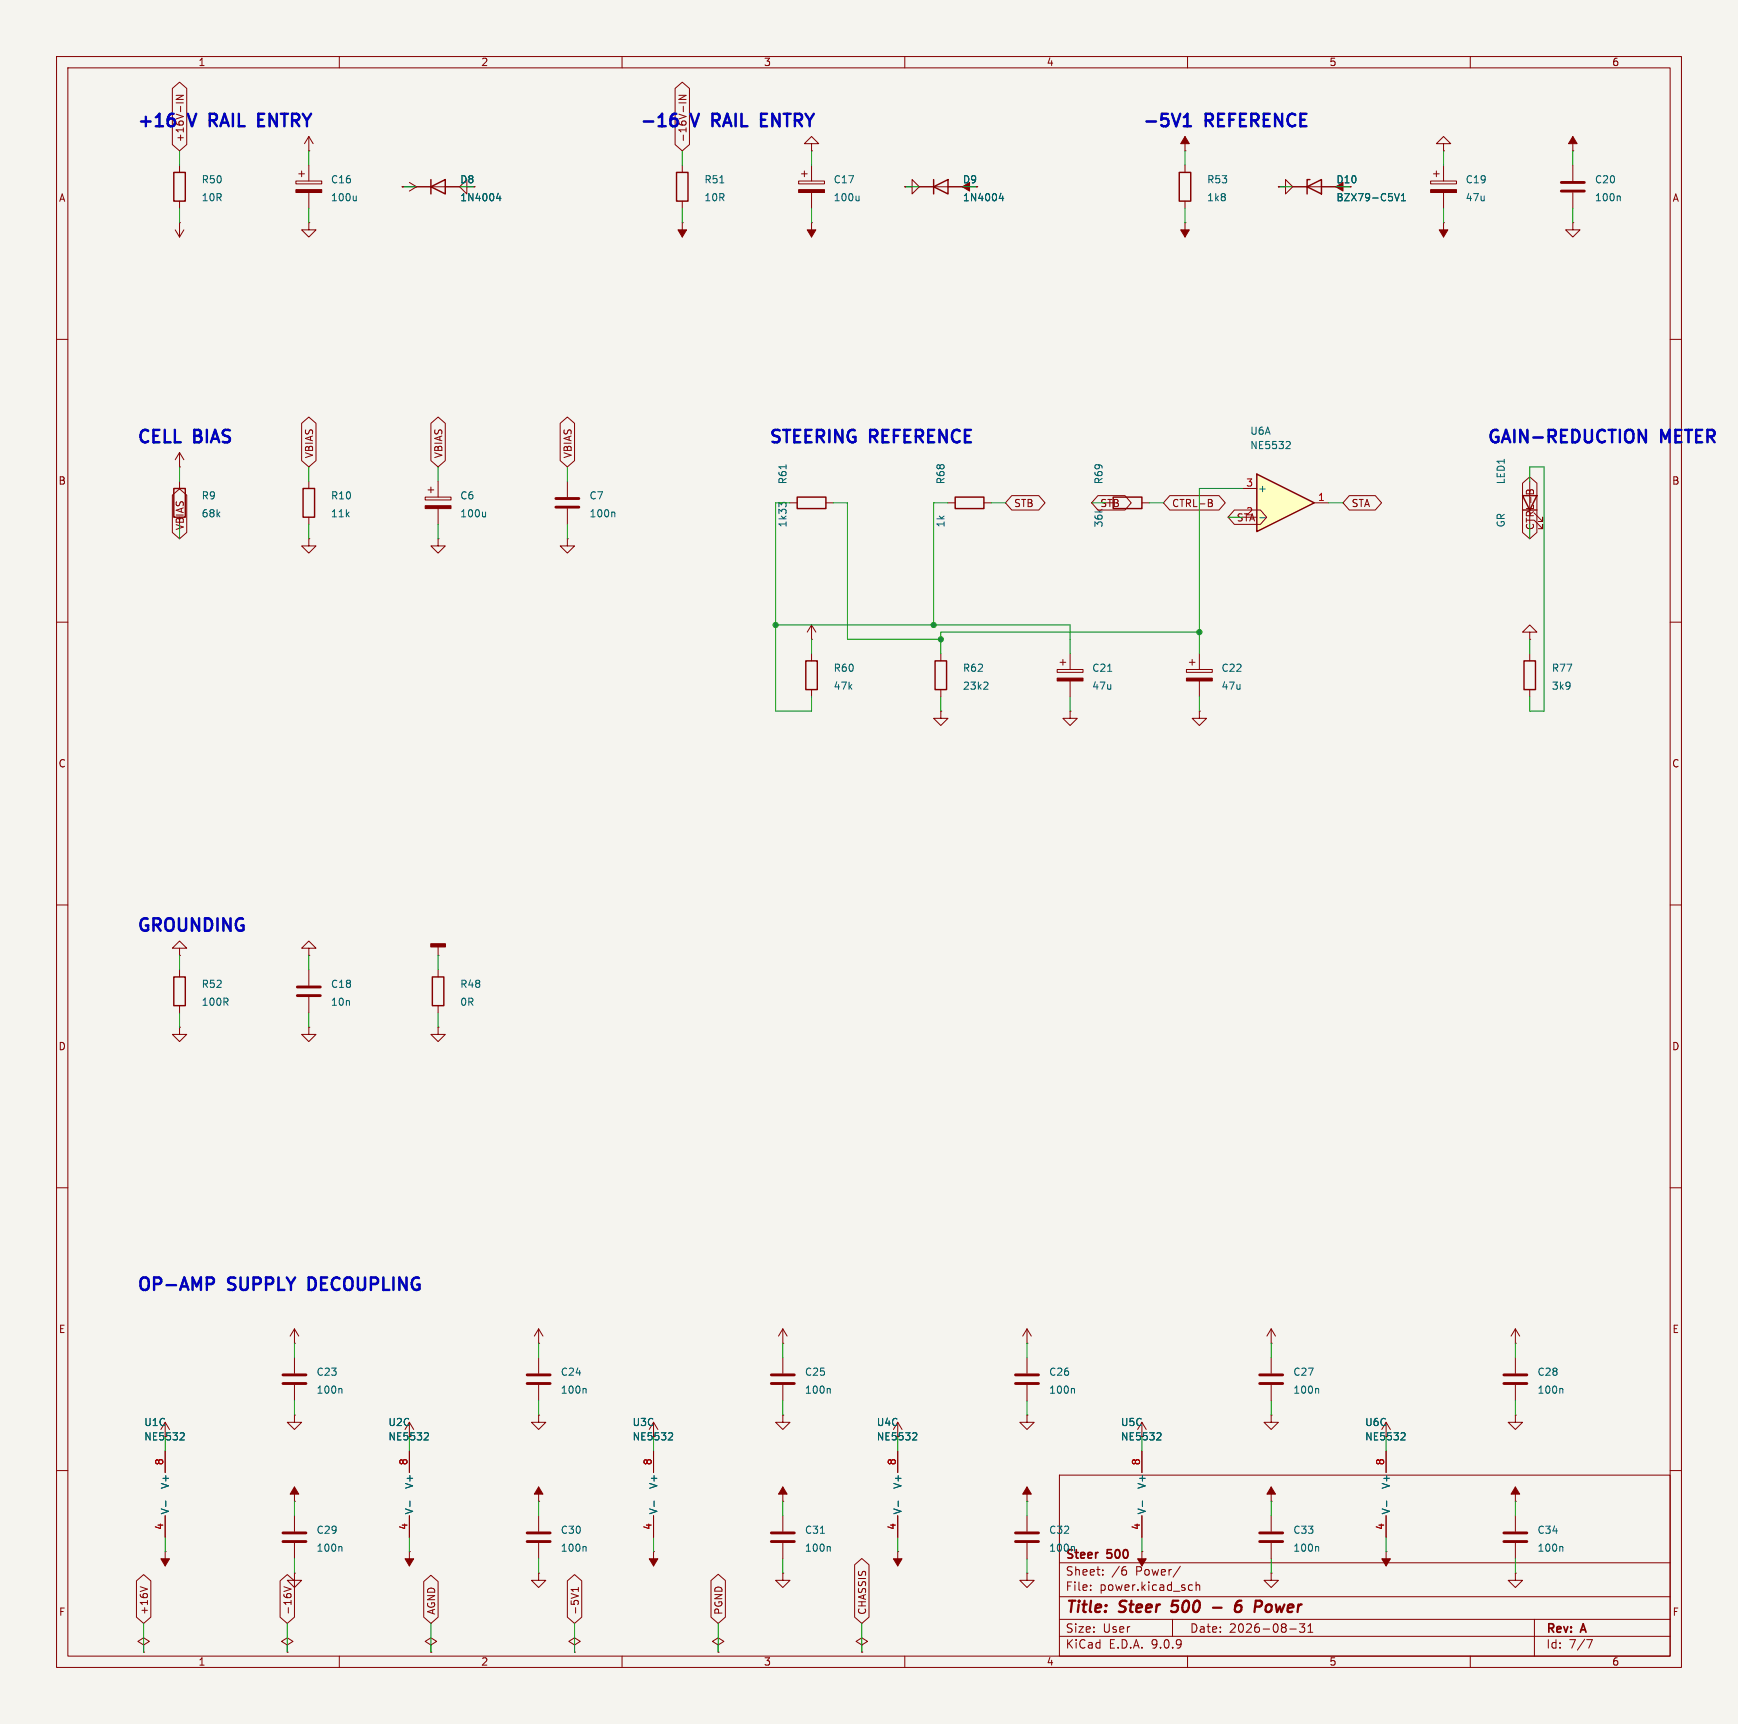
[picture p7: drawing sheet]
<svg xmlns="http://www.w3.org/2000/svg" width="307mm" height="305mm" viewBox="0 0 307 305" stroke-linecap="round" stroke-linejoin="round" font-family="sans-serif">
<path d="M0 0h307.3v304.8h-307.3z" fill="#f5f4ef" stroke="#f5f4ef" stroke-width=".18"/>
<g fill="none" stroke="#840000" stroke-width=".18">
<path d="M10 10h287.3v284.8h-287.3zM12 12h283.3v280.8h-283.3zM60 10v2M110 10v2M160 10v2M210 10v2M260 10v2M143.5 25.4h1.3l-1.3-1.3-1.3 1.3h1.3v1.3M143.5 26.7h.1M143.5 39.4h.1M143.5 39.4v2.5M160 33h1.3v-1.2l1.3 1.2-1.3 1.3v-1.3"/>
<path d="M160 33h.1M162.6 33h7.6M209.5 26.7h.1M209.5 39.4h.1M209.5 24.1v2.6M209.5 29.2v1.3M209.5 35.6v1.2M209.5 39.4v2.5M226.1 33h1.2v-1.2l1.3 1.2-1.3 1.3v-1.3M226.1 33h.1M228.6 33h7.6M253 32h4.6v.5h-4.6z"/>
<path d="M253.5 30.7h1M254 30.2v1M255.3 25.4h1.2l-1.2-1.3-1.3 1.3h1.3v1.3M255.3 26.7h.1M255.3 39.4h.1M255.3 29.2v2.8M255.3 34v2.8M255.3 39.4v2.5M278.1 39.4v1.2h1.3l-1.3 1.3-1.2-1.3h1.2M278.1 39.4h.1M278.1 26.7h.1M278.1 24.1v2.6"/>
<path d="M278.1 29.2v2.8M278.1 34v2.8M10 60h2M295.3 60h2M139.7 88.9h1.3M146 88.9h1.3M201.9 88.9h1.3M270.5 85.1v2.5M271.3 91.9l1.5 1.6v-.8v.8h-.8M271.3 90.7l1.5 1.5v-.8v.8h-.8M10 110h2M143.5 115.6v1.2"/>
<path d="M166.4 115.6v1.2M186.9 118.4h4.6v.5h-4.6zM187.5 117.1h1M188 116.6v1M189.2 115.6v2.8M209.8 118.4h4.6v.5h-4.6zM210.3 117.1h1M210.8 116.6v1M212.1 115.6v2.8M270.5 111.8h1.3l-1.3-1.3-1.3 1.3h1.3v1.2M270.5 113h.1M270.5 115.6v1.2"/>
<path d="M295.3 110h2M143.5 121.9v1.3M166.4 125.7v1.3h1.2l-1.2 1.3-1.3-1.3h1.3M166.4 125.7h.1M166.4 121.9v1.3M189.2 125.7v1.3h1.3l-1.3 1.3-1.2-1.3h1.2M189.2 125.7h.1M189.2 120.4v2.8M212.1 125.7v1.3h1.3l-1.3 1.3-1.3-1.3h1.3M212.1 125.7h.1M212.1 120.4v2.8M270.5 121.9v1.3"/>
<path d="M10 160h2M295.3 160h2M31.7 167.6h1.3l-1.3-1.2-1.2 1.2h1.2v1.3M31.7 168.9h.1M10 210h2M295.3 210h2M138.4 237.5h.1M138.4 235v2.5M138.4 235l-.7 1.2M138.4 235l.8 1.2M224.8 237.5h.1M224.8 235l-.8 1.2"/>
<path d="M224.8 235l.8 1.2M224.8 235v2.5M268 237.5h.1M268 235l-.8 1.2M268 235l.7 1.2M268 235v2.5M73.2 252.7l-.8-1.2v2.5M138.4 250.2v1.3h1.3l-1.3 1.2-1.2-1.2h1.2M138.4 250.2h.1M138.4 240v2.8M138.4 244.9v2.8M158.7 256.5v3.9"/>
<path d="M159.5 252.7l-.8-1.2v2.5M201.9 256.5v3.9M202.7 252.7l-.8-1.2v2.5M224.8 250.2v1.3h1.3l-1.3 1.2-1.3-1.2h1.3M224.8 250.2h.1M224.8 240v2.8M224.8 244.9v2.8M245.1 256.5v3.9M245.9 252.7l-.8-1.2v2.5M268 250.2v1.3h1.2l-1.2 1.2-1.3-1.2h1.3M268 250.2h.1M268 240v2.8"/>
<path d="M268 244.9v2.8M10 260h2M72.4 274.3h.1M72.4 274.3v2.6M138.4 265.4h.1M138.4 278.1v1.3h1.3l-1.3 1.3-1.2-1.3h1.2M138.4 278.1h.1M138.4 262.9v2.5M138.4 268v2.8M138.4 272.8v2.8M158.7 268v3.8M187.3 260.8h108v32h-108z"/>
<path d="M187.3 276.3h108M195 278.3v.2M195 277.6v.1M198.8 277h.3M198.9 277.6l.3 .2v.4l-.3 .3M201.9 274.3h.1M201.9 268v3.8M201.9 274.3v2.6M208.7 276.9l-1.3 1.9M211.5 279.7v1.5M224.8 265.4h.1M224.8 278.1v1.3h1.3l-1.3 1.3-1.3-1.3h1.3"/>
<path d="M224.8 278.1h.1M224.8 262.9v2.5M224.8 268v2.8M224.8 272.8v2.8M245.1 274.3h.1M245.1 268v3.8M245.1 274.3v2.6M268 265.4h.1M268 278.1v1.3h1.2l-1.2 1.3-1.3-1.3h1.3M268 278.1h.1M268 262.9v2.5M268 268v2.8"/>
<path d="M268 272.8v2.8M295.3 260h2M60 292.8v2M110 292.8v2M127 290.8l1-.6-1-.6-1 .6 1 .6v1.3M127 292.1h.1M160 292.8v2M187.3 289.3h108M187.3 286.3h108M187.3 282.3h108M192.9 281v.2M192.9 280.3v.1"/>
<path d="M207.3 286.3v3M210 292.8v2M210.4 280.2l.5 .1M210.9 281.1l-.5 .1M211.5 280.3l.2-.1 .4 .1 .1 .9M228.1 288h1.1M229.8 287.1h.9l-.5 .6 .5 .1v.6l-.3 .2h-.4l-.2-.2M231.3 288.6h.9M231.3 287.5l.4-.4v1.5M260 292.8v2M271.3 286.3v6.5M280.6 289.9h1l-.7 1.5"/>
</g>
<path d="M207.1 284.8l.3 .2M207.4 283l-.2 1 .1-.1M214.5 284.2h1.5M219.5 283a.91 .91 0 0 0-1.1 .9v.7l.1 .3a.66 .66 0 0 0 1-.3l.1-.5-.2-.2a.66 .66 0 0 0-1 .2M224.6 283.7a.62 .62 0 0 0-.7 .4v.7l.2 .2h.3" fill="none" stroke="#840000" stroke-width=".4"/>
<g fill="#840000" stroke="#840000" stroke-width=".18">
<path d="M71.6 275.6h1.6l-.8 1.3z"/>
<path d="M142.7 40.6h1.6l-.8 1.3z"/>
<path d="M170.2 33l1.2-.7v1.5z"/>
<path d="M244.3 275.6h1.6l-.8 1.3z"/>
<path d="M186.9 119.9h4.6v.5h-4.6z"/>
<path d="M253 33.5h4.6v.5h-4.6z"/>
<path d="M254.5 40.6h1.5l-.7 1.3z"/>
<path d="M224.8 262.9l.8 1.3h-1.6z"/>
<path d="M268 262.9l.7 1.3h-1.5z"/>
<path d="M236.2 33l1.3-.7v1.5z"/>
<path d="M209.5 24.1l.8 1.3h-1.5z"/>
<path d="M208.8 40.6h1.5l-.8 1.3z"/>
<path d="M201.2 275.6h1.5l-.8 1.3z"/>
<path d="M278.1 24.1l.8 1.3h-1.5z"/>
<path d="M138.4 262.9l.8 1.3h-1.5z"/>
<path d="M209.8 119.9h4.6v.5h-4.6z"/>
</g>
<g fill="none" stroke="#006464" stroke-width=".18">
<path d="M177 34.2l-.3 .9h.8M177.3 34.7v.8M246.6 34.2l.4 1.3 .5-1.3M247.8 35.5h.7M247.8 34.6l.4-.4v1.3M286.3 34.7l.2 .1v.7M138.2 89.2l-.5-.4v.8M138.2 89.1l.3-.3h.3l.2 .3M139 82.2v.7M195.9 118.7h.7M174.5 120.6l.2 .2-.1 .3-.7 .8h.8M146.6 245.5l.2 .2v.6"/>
<path d="M161.6 253.3l.4 .1 .1 .3-.8 .9h.8M204.8 253.3l.4 .1 .1 .3-.8 .9h.8M233 245.5l.2 .2v.6M247.9 253.3l.5 .1 .1 .3-.8 .9h.8M276.2 245.5l.2 .2v.6M145.1 271.1h.7M146.6 273.4l.2 .2v.7M158.8 265.4v1M202 265.4v1M233 273.4l.2 .2v.7M245.2 265.4v1M276.2 273.4l.2 .2v.7"/>
</g>
<path d="M165.1 33l2.5-1.2v2.5zM165.1 31.8v2.5M208.5 30.5h2.1v5.1h-2.1zM231.1 33l2.6-1.2v2.5zM231.6 31.8h-.5v2.5M141 87.9h5v2h-5zM196.8 87.9h5.1v2h-5.1zM269.2 87.6h2.6l-1.3 2.6zM269.2 90.2h2.6M142.5 116.8h2v5.1h-2zM165.4 116.8h2v5.1h-2zM269.5 116.8h2v5.1h-2z" fill="none" stroke="#840000" stroke-width=".25"/>
<g fill="none" stroke="#840000" stroke-width=".51">
<path d="M276.1 32.3h4.1M276.1 33.8h4.1M136.4 243.1h4.1M136.4 244.6h4.1M222.8 243.1h4M222.8 244.6h4M265.9 243.1h4.1M265.9 244.6h4.1M136.4 271h4.1M136.4 272.5h4.1M222.8 271h4M222.8 272.5h4"/>
<path d="M265.9 271h4.1M265.9 272.5h4.1"/>
</g>
<path d="M222.2 83.8l10.2 5.1-10.2 5.1z" fill="#ffffc2"/>
<path d="M30.7 30.5h2.1v5.1h-2.1zM76.2 33l2.5-1.2v2.5zM76.2 31.8v2.5M119.6 30.5h2.1v5.1h-2.1zM30.7 86.4h2.1v5h-2.1zM53.6 86.4h2v5h-2zM168.9 87.9h5.1v2h-5.1zM222.2 83.8l10.2 5.1-10.2 5.1zM30.7 172.7h2.1v5.1h-2.1zM76.5 172.7h2v5.1h-2z" fill="none" stroke="#840000" stroke-width=".25"/>
<g fill="none" stroke="#840000" stroke-width=".18">
<path d="M30.5 15.6l1.2-1.1 1.3 1.1v10l-1.3 1.1-1.2-1.1zM31.2 18.2h1.2M31.2 16.9h1.2l-1.2 .7h1.2M119.4 15.6l1.2-1.1 1.3 1.1v10l-1.3 1.1-1.2-1.1zM120.1 18.2h1.2M120.1 16.9h1.2l-1.2 .7h1.2M31.7 39.4h.1M31.7 29.2v1.3M31.7 35.6v1.2M31.7 39.4v2.5M52.3 32h4.6v.5h-4.6zM52.8 30.7h1"/>
<path d="M53.3 30.2v1M54.6 39.4v1.2h1.3l-1.3 1.3-1.3-1.3h1.3M54.6 39.4h.1M54.6 26.7h.1M54.6 24.1v2.6M54.6 29.2v2.8M54.6 34v2.8M54.6 24.1l-.8 1.3M54.6 24.1l.8 1.3M71.1 33h.1M71.1 33h10.2M72.4 32.3l1.3 .7-1.3 .8"/>
<path d="M82.5 33v-1.2l-1.2 1.2 1.2 1.3v-1.3h1.3M120.6 39.4h.1M120.6 29.2v1.3M120.6 35.6v1.2M120.6 39.4v2.5M141.2 32h4.6v.5h-4.6zM141.7 30.7h1M142.2 30.2v1M143.5 29.2v2.8M143.5 34v2.8M160 33h.1M162.6 33h2.5"/>
<path d="M167.6 33h2.6M226.1 33h.1M228.6 33h2.5M233.7 33h2.5M31 40.6l.7 1.3M32.5 40.6l-.8 1.3M53.3 74.8l1.3-1.1 1.3 1.1v6.6l-1.3 1.2-1.3-1.2zM76.2 74.8l1.3-1.1 1.2 1.1v6.6l-1.2 1.2-1.3-1.2zM99.1 74.8l1.2-1.1 1.3 1.1v6.6l-1.3 1.2-1.2-1.2zM30.5 87.5l1.2-1.1 1.3 1.1v6.6l-1.3 1.2-1.2-1.2zM31.7 82.6h.1M31.7 80v2.6"/>
<path d="M31.7 85.1v1.3M31.7 80l-.7 1.3M31.7 80l.8 1.3M54.6 95.3v1.2h1.3l-1.3 1.3-1.3-1.3h1.3M54.6 95.3h.1M54.6 85.1v1.3M54.6 91.4v1.3M75.2 87.9h4.6v.5h-4.6zM75.7 86.6h1M76.2 86.1v1M77.5 95.3v1.2h1.2l-1.2 1.3-1.3-1.3h1.3M77.5 95.3h.1"/>
<path d="M77.5 85.1v2.8M77.5 89.9v2.8M100.3 95.3v1.2h1.3l-1.3 1.3-1.2-1.3h1.2M100.3 95.3h.1M100.3 85.1v2.8M100.3 89.9v2.8M167.6 88.9h1.3M174 88.9h1.3M178.9 87.6h4.8l1.1 1.3-1.1 1.3h-4.8l-1.1-1.3zM194.2 87.6h4.7l1.1 1.3-1.1 1.3h-4.7l-1.2-1.3zM206.9 87.6h8.7l1.1 1.3-1.1 1.3h-8.7l-1.2-1.3zM214.1 88.3l.2 .2-.2 .4 .2 .1 .1 .3-.2 .3h-.5"/>
<path d="M218.3 90.2h4.6l1.1 1.2-1.1 1.3h-4.6l-1.1-1.3zM219.7 86.4h2.5M232.4 88.9h2.5M238.6 87.6h4.6l1.1 1.3-1.1 1.3h-4.6l-1.1-1.3zM269.2 85.4l1.3-1.1 1.3 1.1v8.7l-1.3 1.2-1.3-1.2zM269.9 86.9l.3-.3 .3 .3 .1-.3h.3l.3 .2v.5M143.5 113h.1M143.5 110.5v2.5M143.5 110.5l-.8 1.3M143.5 110.5l.8 1.3M31.7 171.5v1.2M31.7 177.8v1.3"/>
<path d="M54.6 167.6h1.3l-1.3-1.2-1.3 1.2h1.3v1.3M54.6 168.9h.1M54.6 171.5v2.7M54.6 176.3v2.8M77.5 168.9h.1M77.5 167.4v1.5M77.5 171.5v1.2M77.5 177.8v1.3M31.7 181.6v1.3h1.3l-1.3 1.3-1.2-1.3h1.2M31.7 181.6h.1M54.6 181.6v1.3h1.3l-1.3 1.3-1.3-1.3h1.3M54.6 181.6h.1"/>
<path d="M77.5 181.6v1.3h1.2l-1.2 1.3-1.3-1.3h1.3M77.5 181.6h.1M52.1 237.5h.1M52.1 235v2.5M52.1 235l-.8 1.2M52.1 235l.7 1.2M95.2 237.5h.1M95.2 235v2.5M95.2 235l-.7 1.2M95.2 235l.8 1.2M181.6 237.5h.1M181.6 235l-.8 1.2"/>
<path d="M181.6 235l.8 1.2M181.6 235v2.5M29.2 256.5v3.9M30 252.7l-.8-1.2v2.5M52.1 250.2v1.3h1.2l-1.2 1.2-1.3-1.2h1.3M52.1 250.2h.1M52.1 240v2.8M52.1 244.9v2.8M72.4 256.5v3.9M95.2 250.2v1.3h1.3l-1.3 1.2-1.2-1.2h1.2M95.2 250.2h.1M95.2 240v2.8"/>
<path d="M95.2 244.9v2.8M115.6 256.5v3.9M116.3 252.7l-.7-1.2v2.5M158.7 256.5v3.9M181.6 250.2v1.3h1.3l-1.3 1.2-1.3-1.2h1.3M181.6 250.2h.1M181.6 240v2.8M181.6 244.9v2.8M201.9 256.5v3.9M245.1 256.5v3.9M24.1 279.5l1.3-1.1 1.3 1.1v6.4l-1.3 1.1-1.3-1.1zM29.2 274.3h.1"/>
<path d="M29.2 268v3.8M29.2 274.3v2.6M49.5 279.5l1.3-1.1 1.3 1.1v6.4l-1.3 1.1-1.3-1.1zM52.1 278.1v1.3h1.2l-1.2 1.3-1.3-1.3h1.3M52.1 278.1h.1M52.1 265.4h.1M52.1 262.9v2.5M52.1 268v2.8M52.1 272.8v2.8M72.4 268v3.8M74.9 279.6l1.3-1.1 1.3 1.1v6.3l-1.3 1.1-1.3-1.1zM95.2 278.1v1.3h1.3l-1.3 1.3-1.2-1.3h1.2"/>
<path d="M95.2 278.1h.1M95.2 265.4h.1M95.2 262.9v2.5M95.2 268v2.8M95.2 272.8v2.8M100.3 279.5l1.3-1.1 1.3 1.1v6.4l-1.3 1.1-1.3-1.1zM115.6 274.3h.1M115.6 268v3.8M115.6 274.3v2.6M125.7 279.4l1.3-1.1 1.3 1.1v6.5l-1.3 1.1-1.3-1.1zM151.1 276.7l1.3-1.2 1.3 1.2v9.2l-1.3 1.1-1.3-1.1zM158.7 274.3h.1"/>
<path d="M158.7 268v3.8M158.7 274.3v2.6M181.6 265.4h.1M181.6 278.1v1.3h1.3l-1.3 1.3-1.3-1.3h1.3M181.6 278.1h.1M181.6 262.9v2.5M181.6 268v2.8M181.6 272.8v2.8M201.9 268v3.8M245.1 268v3.8M24.8 280.5l1.3 .5M25.4 290.8l1-.6-1-.6-1 .6 1 .6v1.3"/>
<path d="M25.4 292.1h.1M50.2 280.5l1.3 .5-1.3 .4M50.8 290.8l1-.6-1-.6-1 .6 1 .6v1.3M50.8 292.1h.1M76.2 290.8l1-.6-1-.6-1 .6 1 .6v1.3M76.2 292.1h.1M101.6 290.8l1-.6-1-.6-1 .6 1 .6v1.3M101.6 292.1h.1M102.3 280.7v.7M102.3 281h-1.3l.4 .4M152.4 290.8l1-.6-1-.6-1 .6 1 .6v1.3M152.4 292.1h.1"/>
</g>
<g fill="none" stroke="#006464" stroke-width=".18">
<path d="M63 34.7v.8M63 35.4l-.2 .1M88.1 34.2l-.3 .9h.8M88.4 34.7v.8M127.3 32.3h.7M151.9 34.7v.8M151.9 35.4l-.2 .1M177 34.2l-.3 .9h.8M177.3 34.7v.8M246.6 34.2l.4 1.3 .5-1.3M247.8 35.5h.7M247.8 34.6l.4-.4v1.3"/>
<path d="M227.6 78l.4 .1 .2 .3-.8 .9h.8M85.9 90.5v.9M85.9 91.3l-.2 .1M108.5 90.5l.2 .2v.7M222.8 91.5h.9M32 253.3l.5 .1 .1 .3-.8 .9h.8M60.3 245.5l.2 .2v.6M75.2 253.3l.4 .1 .2 .3-.8 .9h.8M103.5 245.5l.1 .2v.6M118.4 253.3l.4 .1 .1 .3-.7 .9h.7M161.6 253.3l.4 .1 .1 .3-.8 .9h.8M189.8 245.5l.2 .2v.6"/>
<path d="M204.8 253.3l.4 .1 .1 .3-.8 .9h.8M247.9 253.3l.5 .1 .1 .3-.8 .9h.8M29.3 265.4v1M60.3 273.4l.2 .2v.7M72.5 265.4v1M103.5 273.4l.1 .2v.7M115.7 265.4v1M158.8 265.4v1M189.8 273.4l.2 .2v.7M202 265.4v1M245.2 265.4v1"/>
</g>
<g fill="#840000" stroke="#840000" stroke-width=".18">
<path d="M158 275.6h1.5l-.8 1.3z"/>
<path d="M141.2 33.5h4.6v.5h-4.6z"/>
<path d="M119.9 40.6h1.5l-.8 1.3z"/>
<path d="M28.4 275.6h1.6l-.8 1.3z"/>
<path d="M181.6 262.9l.8 1.3h-1.6z"/>
<path d="M75.2 89.4h4.6v.5h-4.6z"/>
<path d="M114.8 275.6h1.5l-.7 1.3z"/>
<path d="M52.3 33.5h4.6v.5h-4.6z"/>
<path d="M95.2 262.9l.8 1.3h-1.5z"/>
<path d="M52.1 262.9l.7 1.3h-1.5z"/>
</g>
<g fill="none" stroke="#840000" stroke-width=".51">
<path d="M98.3 88.1h4.1M98.3 89.7h4.1M52.6 174.5h4M52.6 176h4M50 243.1h4.1M50 244.6h4.1M93.2 243.1h4.1M93.2 244.6h4.1M179.6 243.1h4M179.6 244.6h4M50 271h4.1M50 272.5h4.1"/>
<path d="M93.2 271h4.1M93.2 272.5h4.1M179.6 271h4M179.6 272.5h4"/>
</g>
<path d="M76.2 166.9h2.5v.5h-2.5z" fill="#840000" stroke="#840000" stroke-width=".25"/>
<g fill="none" stroke="#009600" stroke-width=".18">
<path d="M31.7 26.7v2.5M31.7 36.8v2.6M54.6 26.7v2.5M54.6 36.8v2.6M71.1 33h2.6M120.6 26.7v2.5M120.6 36.8v2.6M143.5 26.7v2.5M143.5 36.8v2.6M160 33h2.6M209.5 26.7v2.5M209.5 36.8v2.6"/>
<path d="M226.1 33h2.5M255.3 26.7v2.5M255.3 36.8v2.6M278.1 26.7v2.5M278.1 36.8v2.6M31.7 82.6v2.5M31.7 92.7v2.6M54.6 82.6v2.5M54.6 92.7v2.6M77.5 82.6v2.5M77.5 92.7v2.6M100.3 82.6v2.5"/>
<path d="M100.3 92.7v2.6M139.7 88.9h-2.5v36.8h6.3v-2.5M147.3 88.9h2.6v24.1h16.5M167.6 88.9h-2.5v21.6M175.3 88.9h2.5M193 88.9h2.6M203.2 88.9h2.5M217.2 91.4h2.5M219.7 86.4h-7.6v29.2M234.9 88.9h2.6M270.5 85.1v-2.5h2.5v43.1h-2.5v-2.5M270.5 92.7v2.6"/>
<path d="M137.2 110.5h52v5.1M143.5 113v2.6M212.1 111.8h-45.7v3.8M270.5 113v2.6M166.4 123.2v2.5M189.2 123.2v2.5M212.1 123.2v2.5M31.7 168.9v2.6M31.7 179.1v2.5M54.6 168.9v2.6M54.6 179.1v2.5M77.5 168.9v2.6"/>
<path d="M77.5 179.1v2.5M52.1 237.5v2.5M95.2 237.5v2.5M138.4 237.5v2.5M181.6 237.5v2.5M224.8 237.5v2.5M268 237.5v2.5M29.2 254v2.5M52.1 247.7v2.5M72.4 254v2.5M95.2 247.7v2.5M115.6 254v2.5"/>
<path d="M138.4 247.7v2.5M158.7 254v2.5M181.6 247.7v2.5M201.9 254v2.5M224.8 247.7v2.5M245.1 254v2.5M268 247.7v2.5M29.2 271.8v2.5M52.1 265.4v2.6M52.1 275.6v2.5M72.4 271.8v2.5M95.2 265.4v2.6"/>
<path d="M95.2 275.6v2.5M115.6 271.8v2.5M138.4 265.4v2.6M138.4 275.6v2.5M158.7 271.8v2.5M181.6 265.4v2.6M181.6 275.6v2.5M201.9 271.8v2.5M224.8 265.4v2.6M224.8 275.6v2.5M245.1 271.8v2.5M268 265.4v2.6"/>
<path d="M268 275.6v2.5M25.4 287v5.1M50.8 287v5.1M76.2 287v5.1M101.6 287v5.1M127 287v5.1M152.4 287v5.1"/>
</g>
<g fill="none" stroke="#0000c2" stroke-width=".44">
<path d="M30.1 21h.4l.4 .4M30.3 20.1h.4M30.9 21.9l-.2 .3-.6 .1M37.1 21.3h.8M37.9 20.1h-.8v2.2M45.7 20.1h1M45.7 22.3h1M45.7 21.2h.7M118.6 21.4l.4-.4h.4l.4 .4M119.6 20.1a.87 .87 0 0 0-1 1v.8l.2 .3 .6 .1 .4-.4M126 21.3h.8M126.8 20.1h-.8v2.2"/>
<path d="M134.6 20.1h1M134.6 22.3h1M134.6 21.2h.7M209.3 22.3h1.3M209.3 20.7l.7-.6v2.2M289.8 76l1.2 2.2v-2.2M36.6 225.9h.8a.6 .6 0 0 1 .4 .5 .6 .6 0 0 1-.4 .6h-.8M55.1 225.9h-.5v2.2h.5"/>
</g>
<g fill="#009600" stroke="#009600" stroke-width=".18">
<circle cx="137.2" cy="110.5" r=".46"/>
<circle cx="166.4" cy="113" r=".46"/>
<circle cx="212.1" cy="111.8" r=".46"/>
<circle cx="165.1" cy="110.5" r=".46"/>
</g>
<g font-size="3.1" fill="#0000c2">
<text x="24.1" y="22.6">+16</text>
<text x="33.6" y="22.6">V</text>
<text x="38" y="22.6">RAIL</text>
<text x="47.5" y="22.6">ENTRY</text>
<text x="113" y="22.6">-16</text>
<text x="122.5" y="22.6">V</text>
<text x="126.9" y="22.6">RAIL</text>
<text x="136.4" y="22.6">ENTRY</text>
<text x="201.9" y="22.6">-5V1</text>
<text x="213.3" y="22.6">REFERENCE</text>
<text x="24.1" y="78.5">CELL</text>
<text x="34.4" y="78.5">BIAS</text>
<text x="135.9" y="78.5">STEERING</text>
<text x="154" y="78.5">REFERENCE</text>
<text x="262.9" y="78.5">GAIN-REDUCTION</text>
<text x="293.8" y="78.5">METER</text>
<text x="24.1" y="164.9">GROUNDING</text>
<text x="24.1" y="228.3">OP-AMP</text>
<text x="40.5" y="228.3">SUPPLY</text>
<text x="55.5" y="228.3">DECOUPLING</text>
</g>
<g font-size="2.8" fill="#840000">
<text x="188.3" y="285.7">Title:</text>
<text x="198" y="285.7">Steer</text>
<text x="208" y="285.7">500</text>
<text x="220.9" y="285.7">6</text>
<text x="225.1" y="285.7">Power</text>
</g>
<g font-size="2.1" fill="#840000">
<text x="188.3" y="281.5">File:</text>
<text x="188.3" y="278.8">Sheet:</text>
<text x="188.3" y="276">Steer</text>
<text x="194.4" y="281.5">power.kicad_sch</text>
<text x="195.9" y="276">500</text>
<text x="196.6" y="278.8">/6</text>
<text x="200.9" y="278.8">Power/</text>
<text x="188.3" y="291.7">KiCad</text>
<text x="188.3" y="288.9">Size:</text>
<text x="195" y="288.9">User</text>
<text x="196.1" y="291.7">E.D.A.</text>
<text x="203.7" y="291.7">9.0.9</text>
<text x="210.3" y="288.9">Date:</text>
<text x="217.4" y="288.9">2026-08-31</text>
<text x="273.3" y="289.1">Rev:</text>
<text x="273.3" y="291.7">Id:</text>
<text x="277.4" y="291.7">7/7</text>
<text x="279.7" y="289.1">A</text>
</g>
<g font-size="1.8" fill="#840000">
<text x="35" y="11.9">1</text>
<text x="85" y="11.9">2</text>
<text x="135" y="11.9">3</text>
<text x="185" y="11.9">4</text>
<text x="235" y="11.9">5</text>
<text x="285" y="11.9">6</text>
<text x="10.3" y="35.9">A</text>
<text x="170.2" y="32.6">D9</text>
<text x="236.2" y="32.6">D10</text>
<text x="295.7" y="35.9">A</text>
<text x="55.6" y="81.1" transform="rotate(-90 55.6 81.1)">VBIAS</text>
<text x="78.4" y="81.1" transform="rotate(-90 78.4 81.1)">VBIAS</text>
<text x="101.3" y="81.1" transform="rotate(-90 101.3 81.1)">VBIAS</text>
<text x="10.3" y="85.9">B</text>
<text x="179.2" y="89.9">STB</text>
<text x="194.5" y="89.9">STB</text>
<text x="207.2" y="89.9">CTRL-B</text>
<text x="238.9" y="89.9">STA</text>
<text x="295.6" y="85.9">B</text>
<text x="32.7" y="93.8" transform="rotate(-90 32.7 93.8)">VBIAS</text>
<text x="218.6" y="92.4">STA</text>
<text x="220.3" y="91.2">2</text>
<text x="271.5" y="93.8" transform="rotate(-90 271.5 93.8)">CTRL-B</text>
<text x="10.3" y="135.9">C</text>
<text x="295.6" y="135.9">C</text>
<text x="10.3" y="185.9">D</text>
<text x="295.6" y="185.9">D</text>
<text x="10.3" y="235.9">E</text>
<text x="295.7" y="235.9">E</text>
<text x="25.4" y="254.9">NE5532</text>
<text x="68.6" y="254.9">NE5532</text>
<text x="111.8" y="254.9">NE5532</text>
<text x="154.9" y="254.9">NE5532</text>
<text x="198.1" y="254.9">NE5532</text>
<text x="241.3" y="254.9">NE5532</text>
<text x="10.3" y="285.9">F</text>
<text x="26.4" y="285.6" transform="rotate(-90 26.4 285.6)">+16V</text>
<text x="51.8" y="285.6" transform="rotate(-90 51.8 285.6)">-16V</text>
<text x="77.2" y="285.6" transform="rotate(-90 77.2 285.6)">AGND</text>
<text x="102.6" y="285.6" transform="rotate(-90 102.6 285.6)">-5V1</text>
<text x="128" y="285.6" transform="rotate(-90 128 285.6)">PGND</text>
<text x="153.4" y="285.6" transform="rotate(-90 153.4 285.6)">CHASSIS</text>
<text x="295.7" y="285.9">F</text>
<text x="35" y="294.7">1</text>
<text x="85" y="294.7">2</text>
<text x="135" y="294.7">3</text>
<text x="185" y="294.7">4</text>
<text x="235" y="294.7">5</text>
<text x="285" y="294.7">6</text>
</g>
<g font-size="1.8" fill="#0000c2">
<text x="32.7" y="25.2" transform="rotate(-90 32.7 25.2)">+16V-IN</text>
<text x="121.6" y="25.2" transform="rotate(-90 121.6 25.2)">-16V-IN</text>
</g>
<g font-size="1.8" fill="#006464">
<text x="35.6" y="32.6">R50</text>
<text x="35.6" y="35.8">10R</text>
<text x="58.4" y="35.8">100u</text>
<text x="58.4" y="32.6">C16</text>
<text x="81.3" y="32.6">D8</text>
<text x="81.3" y="35.8">1N4004</text>
<text x="124.5" y="32.6">R51</text>
<text x="124.5" y="35.8">10R</text>
<text x="147.3" y="35.8">100u</text>
<text x="147.3" y="32.6">C17</text>
<text x="170.2" y="35.8">1N4004</text>
<text x="213.4" y="35.8">1k8</text>
<text x="213.4" y="32.6">R53</text>
<text x="236.2" y="35.8">BZX79-C5V1</text>
<text x="259.1" y="32.6">C19</text>
<text x="259.1" y="35.8">47u</text>
<text x="281.9" y="35.8">100n</text>
<text x="281.9" y="32.6">C20</text>
<text x="221" y="77.1">U6A</text>
<text x="221" y="79.6">NE5532</text>
<text x="35.6" y="88.5">R9</text>
<text x="58.4" y="88.5">R10</text>
<text x="81.3" y="88.5">C6</text>
<text x="104.1" y="88.5">C7</text>
<text x="139.3" y="85.7" transform="rotate(-90 139.3 85.7)">R61</text>
<text x="167.2" y="85.7" transform="rotate(-90 167.2 85.7)">R68</text>
<text x="195.2" y="85.7" transform="rotate(-90 195.2 85.7)">R69</text>
<text x="222.4" y="87.2">+</text>
<text x="266.3" y="85.7" transform="rotate(-90 266.3 85.7)">LED1</text>
<text x="35.6" y="91.7">68k</text>
<text x="58.4" y="91.7">11k</text>
<text x="81.3" y="91.7">100u</text>
<text x="104.1" y="91.7">100n</text>
<text x="139.3" y="93.3" transform="rotate(-90 139.3 93.3)">1k33</text>
<text x="167.2" y="93.3" transform="rotate(-90 167.2 93.3)">1k</text>
<text x="195.2" y="93.3" transform="rotate(-90 195.2 93.3)">36k</text>
<text x="266.3" y="93.3" transform="rotate(-90 266.3 93.3)">GR</text>
<text x="147.3" y="119">R60</text>
<text x="170.2" y="119">R62</text>
<text x="193" y="119">C21</text>
<text x="215.9" y="119">C22</text>
<text x="274.3" y="119">R77</text>
<text x="147.3" y="122.1">47k</text>
<text x="170.2" y="122.1">23k2</text>
<text x="193" y="122.1">47u</text>
<text x="215.9" y="122.1">47u</text>
<text x="274.3" y="122.1">3k9</text>
<text x="35.6" y="178">100R</text>
<text x="35.6" y="174.9">R52</text>
<text x="58.4" y="174.9">C18</text>
<text x="58.4" y="178">10n</text>
<text x="81.3" y="178">0R</text>
<text x="81.3" y="174.9">R48</text>
<text x="55.9" y="243.4">C23</text>
<text x="99.1" y="243.4">C24</text>
<text x="142.2" y="243.4">C25</text>
<text x="185.4" y="243.4">C26</text>
<text x="228.6" y="243.4">C27</text>
<text x="271.8" y="243.4">C28</text>
<text x="55.9" y="246.6">100n</text>
<text x="99.1" y="246.6">100n</text>
<text x="142.2" y="246.6">100n</text>
<text x="185.4" y="246.6">100n</text>
<text x="228.6" y="246.6">100n</text>
<text x="271.8" y="246.6">100n</text>
<text x="25.4" y="252.3">U1C</text>
<text x="68.6" y="252.3">U2C</text>
<text x="111.8" y="252.3">U3C</text>
<text x="154.9" y="252.3">U4C</text>
<text x="198.1" y="252.3">U5C</text>
<text x="241.3" y="252.3">U6C</text>
<text x="30.1" y="263.3" transform="rotate(-90 30.1 263.3)">V+</text>
<text x="73.3" y="263.3" transform="rotate(-90 73.3 263.3)">V+</text>
<text x="116.4" y="263.3" transform="rotate(-90 116.4 263.3)">V+</text>
<text x="159.6" y="263.3" transform="rotate(-90 159.6 263.3)">V+</text>
<text x="202.8" y="263.3" transform="rotate(-90 202.8 263.3)">V+</text>
<text x="246" y="263.3" transform="rotate(-90 246 263.3)">V+</text>
<text x="30.1" y="267.8" transform="rotate(-90 30.1 267.8)">V-</text>
<text x="73.3" y="267.8" transform="rotate(-90 73.3 267.8)">V-</text>
<text x="116.4" y="267.8" transform="rotate(-90 116.4 267.8)">V-</text>
<text x="159.6" y="267.8" transform="rotate(-90 159.6 267.8)">V-</text>
<text x="202.8" y="267.8" transform="rotate(-90 202.8 267.8)">V-</text>
<text x="246" y="267.8" transform="rotate(-90 246 267.8)">V-</text>
<text x="55.9" y="274.5">100n</text>
<text x="55.9" y="271.4">C29</text>
<text x="99.1" y="274.5">100n</text>
<text x="99.1" y="271.4">C30</text>
<text x="142.2" y="274.5">100n</text>
<text x="142.2" y="271.4">C31</text>
<text x="185.4" y="274.5">100n</text>
<text x="185.4" y="271.4">C32</text>
<text x="228.6" y="274.5">100n</text>
<text x="228.6" y="271.4">C33</text>
<text x="271.8" y="274.5">100n</text>
<text x="271.8" y="271.4">C34</text>
</g>
<g font-size="1.8" fill="#a90000">
<text x="220.3" y="86.1">3</text>
<text x="233" y="88.6">1</text>
<text x="29" y="259.2" transform="rotate(-90 29 259.2)">8</text>
<text x="72.1" y="259.2" transform="rotate(-90 72.1 259.2)">8</text>
<text x="115.3" y="259.2" transform="rotate(-90 115.3 259.2)">8</text>
<text x="158.5" y="259.2" transform="rotate(-90 158.5 259.2)">8</text>
<text x="201.7" y="259.2" transform="rotate(-90 201.7 259.2)">8</text>
<text x="244.9" y="259.2" transform="rotate(-90 244.9 259.2)">8</text>
<text x="29" y="270.6" transform="rotate(-90 29 270.6)">4</text>
<text x="72.1" y="270.6" transform="rotate(-90 72.1 270.6)">4</text>
<text x="115.3" y="270.6" transform="rotate(-90 115.3 270.6)">4</text>
<text x="158.5" y="270.6" transform="rotate(-90 158.5 270.6)">4</text>
<text x="201.7" y="270.6" transform="rotate(-90 201.7 270.6)">4</text>
<text x="244.9" y="270.6" transform="rotate(-90 244.9 270.6)">4</text>
</g>
</svg>
